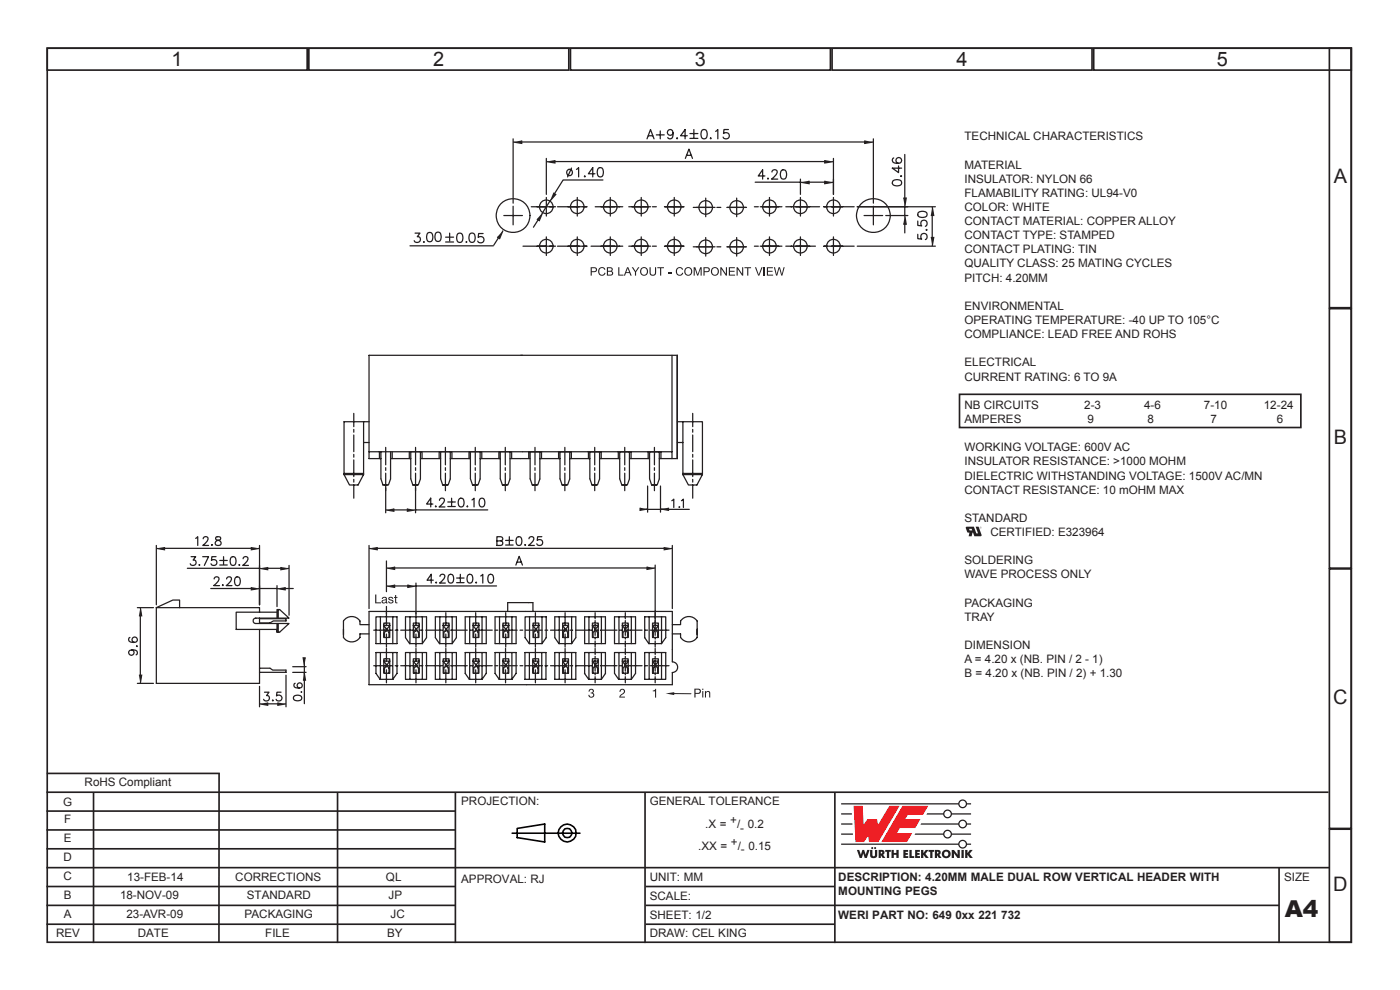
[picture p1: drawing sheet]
<svg xmlns="http://www.w3.org/2000/svg" width="297mm" height="210mm" viewBox="0 0 297 210" stroke-linecap="round" stroke-linejoin="round" font-family="sans-serif">
<!-- layer: Calque 1 -->
<g fill="none" stroke="#231f20" stroke-width=".35">
<path d="M10 10.2h276.7v189.7h-276.7zM10 10.2h55.2v4.7h-55.2zM65.5 10.2h55.2v4.7h-55.2zM121 10.2h55.2v4.7h-55.2zM176.5 10.2h55.2v4.7h-55.2zM232 10.2h54.7v4.7h-54.7zM282 10.2h4.7v55.1h-4.7zM282 65.5h4.7v55h-4.7zM282 120.7h4.7v55h-4.7zM9.8 168h272M9.8 176h86.7M9.8 172h86.7"/>
<path d="M9.9 164.1h36.7M19.8 168v32M46.5 164l-.1 36M71.6 168v32M96.6 168v32M136.8 168v32M177.1 168v32M282 175.9h4.7v24h-4.7zM9.8 192h86.7M9.8 188h86.7M9.8 196h86.7M9.8 184h272.2"/>
<path d="M9.8 180h86.7M137 192h134.3M137 188h40.1M137 196h40.1M271.3 184v16"/>
</g>
<g fill="none" stroke="#000" stroke-width=".34">
<path d="M108.6 176.7h14.4M109.7 175.7l5.9-.9v3.8l-5.9-.9z"/>
<circle cx="120.3" cy="176.7" r="1.88"/>
<circle cx="120.3" cy="176.7" r="1.02"/>
</g>
<g fill="#ee1d23">
<path d="M181.1 170.9h1.9l.2 4 .9-1.2h2l.2 1.3 2.4-4.1h2.1l-4.5 7.7h-1.9l-.2-1.3-.9 1.3h-1.8z"/>
<path d="M191.4 170.9h5.5l-1.1 1.9h-3.2l-.6 .9h3.3l-1.1 1.9h-3.3l-.6 1.1h3.2l-1.1 1.9h-5.4z"/>
</g>
<g fill="#231f20">
<path d="M181.8 180.3h.5l.3 1 .3-1h.4l.3 1 .4-1h.5l-.6 1.7h-.5l-.3-1-.3 1h-.4z"/>
<path d="M184.6 180.3h.5v1.2l.2 .1 .3-.1v-1.2h.5v1.1a.76 .76 0 0 1-.8 .6 .76 .76 0 0 1-.7-.6z"/>
<path d="M187.8 180.3h1.2v.4h-.4v1.3h-.5l.1-1.3h-.4z"/>
<path d="M189.1 180.3h.5v.6h.6v-.6h.5l-.1 1.7h-.4v-.7h-.6v.7h-.5z"/>
<path d="M191.6 180.3h1.1v.4h-.6v.2h.5v.4h-.5v.3h.6v.4h-1.1z"/>
<path d="M192.9 180.3h.5v1.3h.5v.4h-1z"/>
<path d="M194.1 180.3h1v.4h-.5v.2h.5v.4h-.5v.3h.6v.4h-1.1z"/>
<path d="M195.4 180.3h.5v.7l.5-.7h.6l-.7 .8 .7 .9h-.6l-.5-.7v.7h-.5z"/>
<path d="M197 180.3h1.2v.4h-.4v1.3h-.5v-1.3h-.3z"/>
<path d="M201.9 180.3h.5l.8 1-.1-1h.5v1.7h-.5l-.7-1.1v1.1h-.5z"/>
<path d="M204 180.3h.5v1.7h-.5z"/>
<path d="M204.7 180.3h.5v.7l.5-.7h.6l-.6 .8 .7 .9h-.6l-.6-.7v.7h-.5z"/>
<circle cx="185" cy="179.9" r=".22"/>
<circle cx="185.7" cy="179.9" r=".22"/>
</g>
<g fill="#231f20">
<path d="M186.4 180.3h.5a.55 .55 0 0 1 .7 .3 .55 .55 0 0 1-.3 .7l.5 .7h-.5l-.4-.6v.6h-.5zM186.9 180.7v.3h.2v-.2z" fill-rule="evenodd"/>
<path d="M198.3 180.3h.6a.55 .55 0 0 1 .6 .3 .55 .55 0 0 1-.2 .7l.4 .7h-.5l-.4-.6v.6h-.5zM198.8 180.7v.3h.2l.1-.2z" fill-rule="evenodd"/>
<path d="M199.8 181.1a.95 .95 0 0 1 1.9 0 .95 .95 0 0 1-1.9 0zM200.3 181.2a.5 .5 0 0 0 1 0 .5 .5 0 0 0-1 0z" fill-rule="evenodd"/>
</g>
<path d="M178.4 176.9h2.6M178.4 174.8h2.4M178.4 172.6h2.3" fill="none" stroke="#231f20" stroke-width=".27"/>
<g fill="#231f20">
<path d="M203.5 170.5a.7 .7 0 0 1 1.4 0 .7 .7 0 0 1-1.4 0zM178.4 170.4h24.9a.94 .94 0 0 1 .9-.8 .94 .94 0 0 1 1 .8h.8v.2h-.8a.94 .94 0 0 1-1 .9 .94 .94 0 0 1-.9-.9h-24.9z" fill-rule="evenodd"/>
<path d="M200.3 172.6a.7 .7 0 0 1 1.4 0 .7 .7 0 0 1-1.4 0zM196.7 172.5h3.4a.94 .94 0 0 1 .9-.8 .94 .94 0 0 1 1 .8h4v.3h-4a.94 .94 0 0 1-1 .8 .94 .94 0 0 1-.9-.8h-3.6z" fill-rule="evenodd"/>
<path d="M203.5 174.8a.7 .7 0 0 1 1.4 0 .7 .7 0 0 1-1.4 0zM195.4 174.7h7.9a.94 .94 0 0 1 .9-.9 .94 .94 0 0 1 1 .9h.8v.2h-.8a.94 .94 0 0 1-1 .8 .94 .94 0 0 1-.9-.8h-8z" fill-rule="evenodd"/>
<path d="M200.3 176.9a.7 .7 0 0 1 1.4 0 .7 .7 0 0 1-1.4 0zM194.2 176.8h5.9a.94 .94 0 0 1 .9-.8 .94 .94 0 0 1 1 .8h4v.3h-4a.94 .94 0 0 1-1 .8 .94 .94 0 0 1-.9-.8h-6.1z" fill-rule="evenodd"/>
<path d="M203.5 179.1a.7 .7 0 0 1 1.4 0 .7 .7 0 0 1-1.4 0zM178.4 178.9h24.9a.94 .94 0 0 1 .9-.8 .94 .94 0 0 1 1 .8h.8v.3h-.8a.94 .94 0 0 1-1 .8 .94 .94 0 0 1-.9-.8h-24.9z" fill-rule="evenodd"/>
</g>
<path d="M203.6 83.6h72.4v7.1h-72.4z" fill="none" stroke="#231f20" stroke-width=".35"/>
<g fill="none" stroke="#231f20" stroke-width=".26">
<path d="M108.9 29.4v13.7M110.7 30.1h72.7M115.9 33.6v7.6M117.7 34.3h57.3M121.2 35.6l-.8 1.9M122.3 35.9l.5-.3v1.9M124 37.4h.1zM126.2 36.9h-1.4l.9-1.3v1.9M127 35.6a.64 .64 0 0 1 .9 .3 1.29 1.29 0 0 1-.5 1.6h-.1a1.27 1.27 0 0 1-.3-1.9zM127.9 38.2h-8.4l-1.9 2.9M137.3 29.4l.7-1.9 .7 1.9M137.5 28.8h1"/>
<path d="M139.2 28.6h1.7M140.1 27.8v1.6M142.8 28.1a.61 .61 0 0 1-.9 .6 .61 .61 0 0 1-.1-1 .61 .61 0 0 1 1 .3v.3a.86 .86 0 0 1-.8 1.1l-.3-.2M143.6 29.3v.1zM145.4 33.6l.8-2 .7 2M145.7 32.9h.9M145.8 28.8h-1.4l.9-1.3v1.9M146.4 28.3h1.7M146.4 29.4h1.7M147.2 27.5v1.7M149 27.6a.65 .65 0 0 1 .9 .3 .98 .98 0 0 1-.6 1.5 1.27 1.27 0 0 1-.3-1.8zM150.8 29.3v.1z"/>
<path d="M151.8 27.9l.5-.4v1.9M154.5 27.5h-.9l-.1 .8a.7 .7 0 0 1 1 0 .7 .7 0 0 1-.1 1.1 .7 .7 0 0 1-1-.3M160.2 38.6h9.6M162.3 37.3h-1.4l.9-1.3v2M162.9 37.8v.2zM163.8 36.5a.58 .58 0 0 1 .5-.5 .58 .58 0 0 1 .6 .4l-.1 .4-.4 .5-.7 .7h1.3M165.8 36.1a.65 .65 0 0 1 1 .3 1.29 1.29 0 0 1-.5 1.6h-.2a1.27 1.27 0 0 1-.3-1.9zM169.8 38v3.2M171.6 38.6h3.4M176.8 33.6v7.6M185.3 29.4v13.7M189.4 38.4a1.51 1.51 0 0 1 1.8 0 .65 .65 0 0 1-.3 .9 1.01 1.01 0 0 1-1.6-.6z"/>
<path d="M189.6 33.5a.56 .56 0 0 0-.2 .9 1.16 1.16 0 0 0 1.9-.3 .61 .61 0 0 0-.6-.7 .61 .61 0 0 0-.7 .6 .61 .61 0 0 0 .6 .6M190.6 35.2v1.4l-1.3-.9h2M191.2 37.3v.2zM191.9 32.8v9.2M106.9 45.7h3.9M108.9 43.7v4M110.9 52.2h7M112.7 43.9h5.2M114.2 46.7l-1 1.5M115.9 41.9v3.9M115.9 50.2v4M116.7 42.6l-1.6 2.5"/>
<path d="M118.3 52.2h6.3M118.3 43.9h6.3M122.5 41.9v3.9M122.5 50.2v4M125.4 52.2h6.7M126.3 43.9h5.8M129.5 41.9v3.9M129.5 50.2v4M133.4 52.2h4.6M133.4 43.9h4.6M136 41.9v3.9M136 50.2v4"/>
<path d="M138.4 52.2h.8M138.4 43.9h.8M141 52.2h4.1M141 43.9h4.1M143 41.9v3.9M143 50.2v4M147.1 52.4h4.6M147.1 44h4.6M149.7 42v4M149.7 50.4v3.9M152.1 52.4h.8M152.1 44h.8"/>
<path d="M154.2 52.4h4.2M154.2 44h4.2M156.3 42v4M156.3 50.4v3.9M160 52.2h.9M160 43.9h.9M161.3 52.2h4.6M161.3 43.9h4.6M163.2 41.9v3.9M163.2 50.2v4M166.7 52.2h6.3M166.7 43.9h7.2"/>
<path d="M169.8 41.9v3.9M169.8 50.2v4M174.7 52.2h6.5M174.7 43.9h6.5M176.8 41.9v3.9M176.8 50.2v4M181.9 52.2h16.5M181.9 43.9h16.5M183.3 45.7h4M185.3 43.7v4M187.9 45.7h4.7M191.9 43.9v1.8"/>
<path d="M191.9 47.6v1.8M194.7 49.7v.9l.8 .1a.69 .69 0 0 1 0-1 .69 .69 0 0 1 1.1 .1 .69 .69 0 0 1-.3 1M194.7 46.9v.9l.8 .1a.69 .69 0 0 1 0-1 .69 .69 0 0 1 1.1 .1 .69 .69 0 0 1-.3 1M194.8 45.1a1.26 1.26 0 0 1 1.9 .3v.2a1.14 1.14 0 0 1-2 0zM196.6 48.7v.2zM197.8 45.7v4.7M142.6 75.4v21.9M75.1 87.7v2.8M75.1 91.1v.6M75.1 92.3v3.5M75.1 96.4v.6M75.1 97.6v3.5"/>
<path d="M77.1 93.9h1.2M77.1 89.5v11.2M78.3 95.8h64.3M78.3 89.5h-5.3v11.2M80.5 95.8v1.5M80.8 95.8v5.8l.4 1.3h1.2l.5-1.3v-5.8M80.8 97.3h-2.5v-21.9h65.4v21.9h-3.8M81.8 94.9v3.7M81.8 99.2v.6M82.9 97.3h4.2M83.2 95.8v1.5M86.8 97.3v-1.5h2.7v1.5"/>
<path d="M87.1 95.8v5.8l.5 1.3h1.1l.5-1.3v-5.8M88.2 94.9v3.7M88.2 99.2v.6M89.2 97.3h4.3M93.2 97.3v-1.5h2.7v1.5M93.5 95.8v5.8l.4 1.3h1.2l.4-1.3v-5.8M94.5 94.9v3.7M94.5 99.2v.6M95.5 97.3h4.3M99.5 97.3v-1.5h2.7v1.5M99.8 95.8v5.8l.4 1.3h1.2l.5-1.3v-5.8M100.8 94.9v3.7"/>
<path d="M100.8 99.2v.6M101.9 97.3h4.2M105.8 97.3v-1.5h2.7v1.5M106.1 95.8v5.8l.5 1.3h1.1l.5-1.3v-5.8M107.2 94.9v3.7M107.2 99.2v.6M112.2 97.3v-1.5h2.7v1.5M112.5 97.3h-4.3M112.5 95.8v5.8l.4 1.3h1.2l.4-1.3v-5.8M113.5 94.9v3.7M113.5 99.2v.6M114.5 97.3h4.3"/>
<path d="M118.5 97.3v-1.5h2.7v1.5M118.8 95.8v5.8l.5 1.3h1.1l.5-1.3v-5.8M119.8 94.9v3.7M119.8 99.2v.6M120.9 97.3h4.2M124.8 97.3v-1.5h2.7v1.5M125.1 95.8v5.8l.5 1.3h1.1l.5-1.3v-5.8M126.2 94.9v3.7M126.2 99.2v.6M127.2 97.3h4.3M131.2 97.3v-1.5h2.7v1.5M131.5 95.8v5.8l.4 1.3h1.2l.4-1.3v-5.8"/>
<path d="M132.5 94.9v3.7M132.5 99.2v.6M133.5 97.3h4.3M137.5 97.3v-1.5h2.7v1.5M137.8 95.8v5.8l.4 1.3h1.2l.5-1.3v-5.8M138.8 94.9v3.7M138.8 99.2v.6M143.7 89.5h5.3v11.2l-1.2 2.2h-1.8l-1.1-2.2M143.7 93.9h1.2M144.9 89.5v11.2M147 87.7v2.8M147 91.1v.6"/>
<path d="M147 92.3v3.5M147 96.4v.6M147 97.6v3.5M33.2 115.7v12.6M34.9 116.3h18.4M40.5 118.1h1l-.5 .7a.62 .62 0 0 1 .6 .9 .62 .62 0 0 1-1.1 .1l-.1-.2M41.5 114.2l.4-.4v1.9M42.3 119.8v.1zM43 118.1h1.2l-.9 1.8M43.1 114.3a.53 .53 0 0 1 .5-.5 .53 .53 0 0 1 .5 .4l-.4 .9-.7 .6h1.2M45 115.5v.2zM45.8 118.1h-.9v.8a.66 .66 0 0 1 .9 0 .66 .66 0 0 1-.1 1 .66 .66 0 0 1-.9-.3"/>
<path d="M45.8 113.9a.37 .37 0 0 0 .2 .6 .67 .67 0 0 1 .8 .3 .67 .67 0 0 1-.1 .8l-.6 .1a.54 .54 0 0 1-.5-.6 .54 .54 0 0 1 .6-.5l.4-.1a.37 .37 0 0 0 .1-.6zM46.6 118.9h1.6M46.6 119.8h1.6M47.4 118.1v1.6M49.1 118.2a.61 .61 0 0 1 .9 .2 .93 .93 0 0 1-.6 1.5 1.19 1.19 0 0 1-.3-1.7zM50.8 119.8v.1zM51.6 118.5a.53 .53 0 0 1 .5-.4 .53 .53 0 0 1 .5 .3l-.4 .9-.7 .6h1.2M55.1 115.7v12.6M61.3 119.9v10.6M73 100.7h4.1M73 100.4h4.1M75.1 101.7v.6"/>
<path d="M75.1 102.9v2.8M77.1 100.7l-1.1 2.2h-1.9l-1.1-2.2M78.3 115.7v13.4M80 116.3h60.9M81.5 102.9h.7M81.8 100.4v8.4M82 119v6.5M83.6 108.2h2.8M87.8 102.9h.7M88.2 108.2h15.3M88.2 100.4v8.4M91.8 106.9h-1.3l.9-1.2v1.8"/>
<path d="M92.4 107.4h.1zM93.2 106.1a.54 .54 0 0 1 .5-.4 .54 .54 0 0 1 .6 .3l-.4 .9-.8 .6h1.3M94.2 102.9h.7M94.5 100.4v3.7M95 106.5h1.6M95 107.4h1.6M95.8 105.7v1.6M97.5 105.8a.59 .59 0 0 1 .9 .2 .93 .93 0 0 1-.7 1.5 1.16 1.16 0 0 1-.2-1.7zM99.1 107.4h.1zM100.1 106l.5-.3v1.8M100.5 102.9h.7M100.8 100.4v3.7"/>
<path d="M101.9 105.8a.59 .59 0 0 1 .9 .2 .93 .93 0 0 1-.6 1.5 1.19 1.19 0 0 1-.3-1.7zM105.4 114.7h.3a.61 .61 0 0 0 .7 0 .61 .61 0 0 0 .2-.7l-.4-.2h-.8v1.9h.8a.49 .49 0 0 0 .5-.5 .49 .49 0 0 0-.5-.5M106.8 102.9h.7M107.2 100.4v3.7M107.3 114.6h1.6M107.3 115.6h1.6M108.1 113.8v1.6M109.4 119.9l.7-1.9 .7 1.9M109.7 119.2h.9M109.7 113.9a.61 .61 0 0 1 .9 .3 .93 .93 0 0 1-.6 1.5 1.2 1.2 0 0 1-.3-1.8zM111.3 115.6h.2zM112.2 114.3a.53 .53 0 0 1 .5-.5 .53 .53 0 0 1 .6 .4l-.5 .9-.7 .6h1.3"/>
<path d="M113.2 102.9h.7M113.5 100.4v3.7M114.9 113.8h-.8l-.1 .8a.66 .66 0 0 1 1 0 .66 .66 0 0 1-.2 1 .66 .66 0 0 1-.9-.2M119.5 102.9h.7M119.8 100.4v3.7M125.8 102.9h.7M126.2 100.4v3.7M132.2 102.9h.7M132.5 100.4v3.7M137.1 108.1h9.1M137.4 103.1v5.5M138.5 102.9h.7"/>
<path d="M138.8 100.4v3.7M139 119.9v14.9M140.1 103.1v5.5M142.5 106.2l.4-.3v1.7M142.6 115.7v13.4M144 107.6h.2zM144.6 106.2l.4-.3v1.7M144.9 100.7h4.1M144.9 100.4h4.1M147 101.7v.6M147 102.9v2.8M27.6 135.2a.51 .51 0 0 0-.2 .8l.3 .2a1.43 1.43 0 0 0 1.3-.2l.1-.3a.57 .57 0 0 0-.5-.6 .57 .57 0 0 0-.6 .6 .57 .57 0 0 0 .5 .6"/>
<path d="M27.9 137.9a.58 .58 0 0 1 .5 .6 .58 .58 0 0 1-.5 .5 .58 .58 0 0 1-.6-.5 1.01 1.01 0 0 1 .9-.7 1.01 1.01 0 0 1 .9 .6v.4l-.2 .1M29.1 137v.2zM29.1 128.9h3.5M29.8 130.6v12.6M33.2 128.9l3.5-1.6h1.4v1.6M33.2 128.9h21.9v1M33.2 128.9v16.1h21.9v-11.5M39.7 120.5h15.4M44.7 124.8h8.6M45.4 122.8a.53 .53 0 0 1 .5-.5 .53 .53 0 0 1 .6 .4l-.4 .9-.8 .6h1.3M47.3 124v.2zM48.1 122.8a.53 .53 0 0 1 .4-.5 .53 .53 0 0 1 .6 .4l-.4 .9-.7 .6h1.2"/>
<path d="M50 122.5a.6 .6 0 0 1 .9 .2 .95 .95 0 0 1-.6 1.5 1.19 1.19 0 0 1-.3-1.7zM55.1 124.8h3.7M55.1 131.1v1.2M55.1 131.2h5.6v.5h-2.7l-.7 .4h-2.2M56.8 120.5h2.8M58.8 132.3v1.8M58.8 124.2v4.5M58.8 129.9h-8.7v3.6h8.7v.6h.5l2-1.8h-7l-.4-.1-.2-.3 .2-.7 .4-.1h7l-2-1.8h-.5v1.8M59 129.3v1.8M59 132.3v1.8M60.5 124.8h1.7M78.3 129.7h64.3v10.7a1.13 1.13 0 0 1 1.2 1.1 1.13 1.13 0 0 1-1.2 1.1v2.6h-64.3z"/>
<path d="M78.3 132.5h-1.9a1.52 1.52 0 0 0-1.5-1.7 2.08 2.08 0 0 0-2 .9v3.5a2.09 2.09 0 0 0 3.5 0v-.7h1.9M79.3 133.7h3.9M79.8 130.8h4.4v5.7h-4.4zM79.8 138.4h4.4v4.4l-.9 1.3h-2.7l-.8-1.3zM80.7 130.8v5.7M80.7 138.4v5.7M81.4 132.2h1.3v3h-1.3zM81.4 139.7h1.3v3.1h-1.3zM81.6 135.2v-1l1.1-1.5h-1.3l1.1 1.5v1M82 128.6v4.1M82 133.3v.6M82 134.5v2.8"/>
<path d="M82 137.5v2.8M83.3 130.8v5.7M83.3 138.4v5.7M83.7 124.3h2.8M83.7 120.5h53.6M83.8 133.7h.6M85 133.7h3.5M86 138.4h4.5v5.7h-4.5zM86 130.8h4.5v4.5l-.9 1.2h-2.7l-.9-1.2zM87 130.8v5.7M87 138.4v5.7M87.7 132.2h1.2v3h-1.2z"/>
<path d="M87.7 139.7h1.2v3.1h-1.2zM87.8 135.2v-1l1.1-1.5h-1.2l1.1 1.5v1M88.2 123.7v9M88.2 124.3h17.1M88.2 133.3v.6M88.2 134.5v2.8M88.2 137.5v2.8M89.1 133.7h.6M89.6 130.8v5.7M89.6 138.4v5.7M90.3 133.7h3.5M91.9 123.1h-1.3l.9-1.3v1.9"/>
<path d="M92.4 138.4h4.4v5.7h-4.4zM92.4 130.8h4.4v4.5l-.9 1.2h-2.7l-.8-1.2zM92.4 123.6h.2zM93.3 130.8v5.7M93.3 138.4v5.7M93.3 122.3a.53 .53 0 0 1 .5-.5 .53 .53 0 0 1 .6 .4l-.4 .8-.8 .7h1.3M94 132.2h1.3v3h-1.3zM94 139.7h1.3v3.1h-1.3zM94.2 135.2v-1l1.1-1.5h-1.3l1.1 1.5v1M94.4 133.7h.6M94.6 130v2.7M94.6 133.3v.6"/>
<path d="M94.6 134.5v2.8M94.6 137.5v2.8M95.3 121.9a.6 .6 0 0 1 .9 .3 .94 .94 0 0 1-.7 1.5 1.19 1.19 0 0 1-.2-1.8zM95.6 133.7h3.5M95.9 130.8v5.7M95.9 138.4v5.7M96.9 122.6h1.5M96.9 123.6h1.5M97.7 121.8v1.6M98.7 138.4h4.5v4.4l-.9 1.3h-2.7l-.9-1.3zM98.7 130.8h4.5v5.7h-4.5zM99.3 121.9a.6 .6 0 0 1 .9 .3 .94 .94 0 0 1-.6 1.5 1.19 1.19 0 0 1-.3-1.8z"/>
<path d="M99.6 130.8v5.7M99.6 138.4v5.7M99.7 133.7h.6M100.4 132.2h1.2v3h-1.2zM100.4 139.7h1.2v3.1h-1.2zM100.5 135.2v-1l1.1-1.5h-1.2l1.1 1.5v1M100.9 133.7h3.5M100.9 130v2.7M100.9 133.3v.6M100.9 134.5v2.8M100.9 137.5v2.8M100.9 123.6h.2z"/>
<path d="M102 122.2l.4-.4v1.9M102.3 130.8v5.7M102.3 138.4v5.7M103.7 121.9a.6 .6 0 0 1 .9 .3 .94 .94 0 0 1-.6 1.5 1.19 1.19 0 0 1-.3-1.8zM105 133.7h.6M105 138.4h4.5v4.4l-.9 1.3h-2.7l-.9-1.3zM105 130.8h4.5v5.7h-4.5zM106 138.4v5.7M106 130.8v5.7M106.2 133.7h3.5M106.7 139.7h1.2v3.1h-1.2zM106.7 132.2h1.2v3h-1.2z"/>
<path d="M106.8 135.2v-1l1.1-1.5h-1.2l1.1 1.5v1M107.2 137.5v2.8M107.3 130v2.7M107.3 133.3v.6M107.3 134.5v2.8M107.7 129.7v-1.9h5.4v1.9M108.6 138.4v5.7M108.6 130.8v5.7M110.3 133.7h.6M111.4 138.4h4.4v5.7h-4.4zM111.4 130.8h4.5v4.5l-.9 1.2h-2.7l-.9-1.2zM111.5 133.7h3.5"/>
<path d="M112.3 138.4v5.7M112.3 130.8v5.7M113 139.7h1.3v3.1h-1.3zM113.1 132.2h1.2v3h-1.2zM113.2 135.2v-1l1.1-1.5h-1.2l1.1 1.5v1M113.6 130v2.7M113.6 133.3v.6M113.6 134.5v2.8M113.6 137.5v2.8M114.9 138.4v5.7M115 130.8v5.7M115.6 133.7h.6"/>
<path d="M116.8 133.7h3.5M117.7 138.4h4.5v5.7h-4.5zM117.7 130.8h4.5v4.5l-.9 1.2h-2.7l-.9-1.2zM118.6 130.8v5.7M118.6 138.4v5.7M119.4 132.2h1.2v3h-1.2zM119.4 139.7h1.2v3.1h-1.2zM119.5 135.2v-1l1.1-1.5h-1.2l1.1 1.5v1M119.9 130v2.7M119.9 133.3v.6M119.9 134.5v2.8M119.9 137.5v2.8"/>
<path d="M120.9 133.7h.6M121.3 130.8v5.7M121.3 138.4v5.7M122.1 133.7h3.5M124 130.8h4.4v5.7h-4.4zM124.9 130.8v5.7M124.9 138.4v5.7M125.7 132.2h1.2v3h-1.2zM125.7 139.7h1.2v3.1h-1.2zM125.8 135.2v-1l1.1-1.5h-1.2l1.1 1.5v1M126.2 133.7h.6M126.3 130v1.3"/>
<path d="M126.3 131.6v.4M126.3 132.4v2.4M126.3 135.2v.4M126.3 136v1.3M126.3 137.5v1.3M126.3 139.2v.4M127.4 133.7h3.5M127.6 130.8v5.7M127.6 138.4v5.7M130.4 138.4h4.4v4.4l-.9 1.3h-2.7l-.8-1.3zM130.4 130.8h4.4v5.7h-4.4zM131.3 130.8v5.7"/>
<path d="M131.3 138.4v5.7M131.5 133.7h.6M132 132.2h1.3v3h-1.3zM132 139.7h1.3v3.1h-1.3zM132.2 135.2v-1l1.1-1.5h-1.3l1.1 1.5v1M132.7 130v1.3M132.7 131.6v.4M132.7 132.4v2.4M132.7 135.2v.4M132.7 136v1.3M132.7 137.5v1.3M132.7 139.2v.4"/>
<path d="M132.7 133.7h3.5M133.9 130.8v5.7M133.9 138.4v5.7M136.8 130.8h4.4v4.5l-.9 1.2h-2.7l-.8-1.2zM136.8 138.4h4.4v5.7h-4.4zM136.8 133.7h.6M137.7 130.8v5.7M137.7 138.4v5.7M138 133.7h3.9M138.4 132.2h1.3v3h-1.3zM138.4 139.7h1.3v3.1h-1.3zM138.6 135.2v-1l1.1-1.5h-1.3l1.1 1.5v1"/>
<path d="M139 135.2v.4M139 136v1.3M139 137.5v1.3M139 139.2v.4M140.3 130.8v5.7M140.3 138.4v5.7M142.6 132.5h1.8v-.8a2.1 2.1 0 0 1 3.5 0v3.5a2.1 2.1 0 0 1-3.5 0v-.7h-1.8M29.1 145h3.5M55.1 141.7h2.2l.6 .4h2.8v.5h-5.6M55.1 145.6v4.3M56.1 146.8h1l-.6 .7a.61 .61 0 0 1 .5 1 .61 .61 0 0 1-1.1-.2M56.8 149.3h2.1"/>
<path d="M57.9 148.5v.2zM59.6 146.8h-.9v.8a.66 .66 0 0 1 1 0 .66 .66 0 0 1-.2 1 .66 .66 0 0 1-.9-.3M60.7 143.2v6.7M62.1 142.6h2.8M62.1 141.4h2.8M62.3 147.7a1.11 1.11 0 0 1 1.7 .3v.1a1.01 1.01 0 0 1-1.8 0zM62.6 144.9a.5 .5 0 0 0-.3 .5 .5 .5 0 0 0 .4 .5 1.02 1.02 0 0 0 1.4-.5 .55 .55 0 0 0-.5-.5 .55 .55 0 0 0-.6 .5 .55 .55 0 0 0 .5 .5M63.9 146.7v.2zM64.6 140.2v9.1M79.3 141.2h3.9M81.6 142.8v-1l1.1-1.6h-1.3l1.1 1.6v1M82 140.9v.6"/>
<path d="M82 142.1v2.7M83.8 141.2h.6M85 141.2h3.5M87.8 142.8v-1l1.1-1.6h-1.2l1.1 1.6v1M88.2 140.9v.6M88.2 142.1v2.7M89.1 141.2h.6M90.3 141.2h3.5M94.2 142.8v-1l1.1-1.6h-1.3l1.1 1.6v1M94.4 141.2h.6M94.6 140.9v.6M94.6 142.1v2.7"/>
<path d="M95.6 141.2h3.5M99.7 141.2h.6M100.5 142.8v-1l1.1-1.6h-1.2l1.1 1.6v1M100.9 141.2h3.5M100.9 140.9v.6M100.9 142.1v2.7M105 141.2h.6M106.2 141.2h3.5M106.8 142.8v-1l1.1-1.6h-1.2l1.1 1.6v1M107.2 140.9v.6M107.2 142.1v2.7M110.3 141.2h.6"/>
<path d="M111.5 141.2h3.5M113.2 142.8v-1l1.1-1.6h-1.3l1.1 1.6v1M113.6 140.9v.6M113.6 142.1v2.7M115.6 141.2h.6M116.8 141.2h3.5M119.5 142.8v-1l1.1-1.6h-1.2l1.1 1.6v1M119.9 140.9v.6M119.9 142.1v2.7M120.9 141.2h.6M122.1 141.2h3.5M124 142.8l.9 1.3h2.7"/>
<path d="M124 142.9v-4.5h4.4v4.5M125.8 142.8v-1l1.1-1.6h-1.2l1.1 1.6v1M126.2 141.2h.6M126.3 140v2.4M126.3 142.8v.4M126.3 143.5v1.3M127.4 141.2h3.5M128.5 142.8l-.9 1.3M131.5 141.2h.6M132.2 142.8v-1l1.1-1.6h-1.3l1.1 1.6v1M132.7 140v2.4M132.7 142.8v.4"/>
<path d="M132.7 143.5v1.3M132.7 141.2h3.5M136.8 141.2h.6M138 141.2h3.9M138.6 142.8v-1l1.1-1.6h-1.3l1.1 1.6v1M139 140v2.4M139 142.8v.4M139 143.5v1.3"/>
<circle cx="120.9" cy="36.6" r=".65"/>
<circle cx="108.8" cy="45.7" r="3.6"/>
<circle cx="115.9" cy="52.2" r="1.45"/>
<circle cx="115.9" cy="43.9" r="1.44"/>
<circle cx="122.5" cy="52.2" r="1.45"/>
<circle cx="122.5" cy="43.9" r="1.44"/>
<circle cx="129.5" cy="52.2" r="1.45"/>
<circle cx="129.5" cy="43.9" r="1.44"/>
<circle cx="136" cy="52.2" r="1.45"/>
<circle cx="136" cy="43.9" r="1.44"/>
<circle cx="143" cy="52.2" r="1.45"/>
<circle cx="143" cy="43.9" r="1.44"/>
<circle cx="149.7" cy="52.4" r="1.45"/>
<circle cx="149.7" cy="44" r="1.44"/>
<circle cx="156.3" cy="52.4" r="1.45"/>
<circle cx="156.3" cy="44" r="1.44"/>
<circle cx="163.2" cy="52.2" r="1.44"/>
<circle cx="163.2" cy="43.9" r="1.44"/>
<circle cx="169.8" cy="52.2" r="1.44"/>
<circle cx="169.8" cy="43.9" r="1.44"/>
<circle cx="176.8" cy="52.2" r="1.45"/>
<circle cx="176.8" cy="43.9" r="1.45"/>
<circle cx="185.3" cy="45.7" r="3.6"/>
</g>
<g fill="#231f20" stroke="#231f20" stroke-width=".26">
<path d="M115.1 45.1l-.7 1.7-.5-.3z"/>
<path d="M117.4 40.9l.5 .4-1.2 1.3z"/>
<path d="M108.9 30.1l1.8-.3v.6z"/>
<path d="M183.4 29.8l1.9 .3-1.9 .3z"/>
<path d="M115.9 34.3l1.8-.3v.6z"/>
<path d="M175 34l1.8 .3-1.8 .3z"/>
<path d="M78.3 116.3l1.7-.3v.6z"/>
<path d="M140.9 116l1.7 .3-1.7 .3z"/>
<path d="M191.9 45.7l.3 1.9h-.6z"/>
<path d="M191.6 42h.6l-.3 1.9z"/>
<path d="M175 38.3l1.8 .3-1.8 .4z"/>
<path d="M169.8 38.6l1.8-.3v.7z"/>
<path d="M197.8 43.9l.3 1.8h-.6z"/>
<path d="M197.5 50.4h.6l-.3 1.8z"/>
<path d="M59.6 120.3l1.7 .2-1.7 .3z"/>
<path d="M55.1 120.5l1.7-.2v.5z"/>
<path d="M58.8 124.8l1.7-.3v.6z"/>
<path d="M53.3 124.5l1.8 .3-1.8 .3z"/>
<path d="M81.8 108.2l1.8-.3v.5z"/>
<path d="M86.4 107.9l1.8 .3-1.8 .2z"/>
<path d="M82 124.3l1.7-.3v.6z"/>
<path d="M86.5 124l1.7 .3-1.7 .3z"/>
<path d="M55.1 149.3l1.7-.3v.6z"/>
<path d="M58.9 149l1.8 .3-1.8 .3z"/>
<path d="M33.2 116.3l1.7-.3v.6z"/>
<path d="M53.3 116l1.8 .3-1.8 .3z"/>
<path d="M29.8 128.9l.3 1.7h-.6z"/>
<path d="M29.5 143.2h.6l-.3 1.8z"/>
<path d="M82 120.5l1.7-.3v.6z"/>
<path d="M137.3 120.2l1.7 .3-1.7 .3z"/>
<path d="M140.2 108l1.6-.3v.5z"/>
<path d="M135.8 107.7l1.6 .3-1.6 .2z"/>
<path d="M64.5 142.7l.3 1.6h-.5z"/>
<path d="M64.3 139.5h.6l-.3 1.7z"/>
</g>
<g fill="#231f20">
<path d="M127.2 56.8a.77 .77 0 0 1 1.2 .4h-.2a.59 .59 0 0 0-.8-.3 .59 .59 0 0 0-.2 .9 .54 .54 0 0 0 .5 .5 .54 .54 0 0 0 .5-.5l.3 .1a.85 .85 0 0 1-1.3 .5 .85 .85 0 0 1-.2-1.3z"/>
<path d="M131.2 56.7h.2v1.6h.9v.2h-1.1z"/>
<path d="M134 56.7h.3l.5 .8 .6-.8h.2l-.7 1v.8h-.2v-.8z"/>
<path d="M137.8 56.7h.2v1a.47 .47 0 0 0 .5 .6 .47 .47 0 0 0 .5-.6v-1h.2v1a.7 .7 0 0 1-.7 .8 .7 .7 0 0 1-.7-.8z"/>
<path d="M139.4 56.7h1.5v.2h-.6v1.6h-.3v-1.6h-.6z"/>
<path d="M141.7 57.7h.7v.2h-.7z"/>
<path d="M143.7 56.8a.77 .77 0 0 1 1.2 .4h-.2a.59 .59 0 0 0-.8-.3 .59 .59 0 0 0-.3 .9 .54 .54 0 0 0 .5 .5 .54 .54 0 0 0 .6-.5l.2 .1a.85 .85 0 0 1-1.2 .5 .85 .85 0 0 1-.2-1.3z"/>
<path d="M147.2 56.7h.3l.5 1.5 .5-1.5h.4v1.8h-.3v-1.5l-.5 1.5h-.2l-.5-1.5v1.5h-.2z"/>
<path d="M152.8 56.7h.3l.9 1.4v-1.4h.2v1.8h-.2l-1-1.4v1.4h-.2z"/>
<path d="M154.6 56.7h1.3v.2h-1v.5h.9v.3h-.9v.6h1v.2h-1.3z"/>
<path d="M156.3 56.7h.2l.9 1.4v-1.4h.3v1.8h-.3l-.9-1.4v1.4h-.2z"/>
<path d="M157.9 56.7h1.4v.2h-.6v1.6h-.2v-1.6h-.6z"/>
<path d="M160.2 56.7h.2l.6 1.6 .5-1.6h.3l-.7 1.8h-.3z"/>
<path d="M162 56.7h.3v1.8h-.3z"/>
<path d="M162.7 56.7h1.3v.2h-1.1v.5h1v.3h-1v.6h1.1v.2h-1.3z"/>
<path d="M164.2 56.7h.2l.4 1.5 .4-1.5h.3l.4 1.5 .3-1.5h.3l-.5 1.8h-.3l-.4-1.6-.4 1.6h-.3z"/>
<path d="M125.3 56.7h.7a.54 .54 0 0 1 .7 .5 .54 .54 0 0 1-.7 .5h-.5v.8h-.2zM125.5 56.9v.6h.7a.32 .32 0 0 0 .2-.4 .32 .32 0 0 0-.4-.2z"/>
<path d="M128.7 56.7h.7a.45 .45 0 0 1 .6 .2 .45 .45 0 0 1-.3 .6 .5 .5 0 0 1 .3 .7 .5 .5 0 0 1-.6 .3h-.7zM129 56.9v.5h.4a.3 .3 0 0 0 .4-.3 .3 .3 0 0 0-.5-.2zM129 57.6v.7l.8-.1a.33 .33 0 0 0 0-.4 .33 .33 0 0 0-.4-.2z"/>
<path d="M133 56.7h.3l.7 1.8h-.3l-.2-.6h-.7l-.2 .6h-.3zM133.2 56.9l-.3 .8h.6z"/>
<path d="M135.8 57.6a.9 .9 0 0 1 1.8 0 .9 .9 0 0 1-1.8 0zM136.2 57a.67 .67 0 0 0-.1 1.1 .67 .67 0 0 0 1.1-.1 .67 .67 0 0 0-.1-.9 .67 .67 0 0 0-.9-.1z"/>
<path d="M145.2 57.6a.88 .88 0 0 1 1.7 0 .88 .88 0 0 1-1.7 0zM145.6 57a.67 .67 0 0 0-.1 1.1 .67 .67 0 0 0 1-.1 .67 .67 0 0 0 0-.9 .67 .67 0 0 0-.9-.1z"/>
<path d="M149.2 56.7h.7a.54 .54 0 0 1 .7 .5 .54 .54 0 0 1-.7 .5h-.4v.8h-.3zM149.5 56.9v.6h.6a.32 .32 0 0 0 .2-.4 .32 .32 0 0 0-.4-.2z"/>
<path d="M150.8 57.6a.9 .9 0 0 1 1.8 0 .9 .9 0 0 1-1.8 0zM151.2 57a.67 .67 0 0 0 0 1.1 .67 .67 0 0 0 1-.1 .67 .67 0 0 0-.1-.9 .67 .67 0 0 0-.9-.1z"/>
</g>
<path d="M141.2 147.1l1.8-.3v.6z" fill="#231f20"/>
<path d="M142.9 147.1l3.7 .1" fill="none" stroke="#231f20" stroke-width=".21"/>
<g fill="#231f20">
<path d="M125 146.3a.53 .53 0 0 1 .7-.1 .53 .53 0 0 1 .2 .7l-.2 .1a.6 .6 0 0 1 0 1 .6 .6 0 0 1-.9-.6h.2a.39 .39 0 0 0 .5 .4 .39 .39 0 0 0 .3-.6l-.5-.1 .1-.2a.31 .31 0 0 0 .3-.1 .31 .31 0 0 0 0-.4 .36 .36 0 0 0-.4-.1 .36 .36 0 0 0-.2 .4h-.2z"/>
<path d="M131.6 146.3a.6 .6 0 0 1 .9 .1 .6 .6 0 0 1-.4 .9l-.5 .5h1v.2h-1.2l.1-.5 .4-.3a.56 .56 0 0 0 .4-.7l-.5-.1-.2 .4h-.2z"/>
<path d="M149.6 146.6h.2v.2l.1-.1a.49 .49 0 0 1 .5-.1 .49 .49 0 0 1 .3 .5v.9h-.2v-1l-.3-.2-.4 .2v1h-.2z"/>
<path d="M138.5 146.5l.7-.4v1.9h-.2v-1.4h-.5z"/>
<path d="M79.6 126.1h.2v1.7h1v.2h-1.2z"/>
<path d="M82.4 126.8a.6 .6 0 0 1 1 .2l-.5-.2-.3 .2 .7 .3 .2 .3a.6 .6 0 0 1-.6 .4 .6 .6 0 0 1-.6-.4l.6 .2 .4-.2-.9-.4z"/>
<path d="M83.8 126.2h.2v.4h.3v.2h-.3v.9l.3 .1v.2a.33 .33 0 0 1-.5-.3v-.9h-.2v-.2h.2z"/>
<path d="M147.3 146.1h.8a.55 .55 0 0 1 .6 .5 .55 .55 0 0 1-.6 .6h-.5v.8h-.3zM147.6 146.3v.7l.7-.1a.35 .35 0 0 0 0-.6z"/>
<path d="M149 146.1h.2v.3h-.2zM149 146.6h.2v1.4h-.2z"/>
<path d="M81.1 126.8a.6 .6 0 0 1 1 .2l.1 1h-.3v-.2a.48 .48 0 0 1-.7 .3 .48 .48 0 0 1-.2-.7 .48 .48 0 0 1 .6-.2l.2-.1v-.2l-.4-.1-.2 .2h-.2zM81.2 127.5l.1 .3h.4l.2-.5z"/>
</g>
<g fill="none" stroke="#231f20" stroke-width=".26">
<path d="M87 52.1h17.7M88.1 49.5h1l-.6 .7a.66 .66 0 0 1 .6 .9 .66 .66 0 0 1-1 .2l-.2-.2M89.8 51.3h.2zM90.8 49.4a.65 .65 0 0 1 .9 .3 1.28 1.28 0 0 1-.4 1.6h-.2a1.26 1.26 0 0 1-.3-1.9zM92.5 49.3a.65 .65 0 0 1 1 .3 1.28 1.28 0 0 1-.5 1.6h-.2a1.26 1.26 0 0 1-.3-1.9zM94.5 50.3h1.7M94.5 51.3h1.7M95.4 49.5v1.6M97.2 49.5a.65 .65 0 0 1 .9 .3 1.28 1.28 0 0 1-.5 1.6h-.2a1.26 1.26 0 0 1-.2-1.9zM98.9 51.2v.2zM99.8 49.5a.65 .65 0 0 1 .9 .3 1.28 1.28 0 0 1-.5 1.6h-.2a1.26 1.26 0 0 1-.2-1.9zM102.5 49.5h-1l-.1 .9a.7 .7 0 0 1 1.1 0 .7 .7 0 0 1-.1 1 .7 .7 0 0 1-1-.3"/>
<path d="M105.7 50.5l-1 1.5"/>
</g>
<path d="M106.7 48.9l-.7 1.7-.5-.3z" fill="#231f20" stroke="#231f20" stroke-width=".26"/>
<g fill="#231f20">
<path d="M208 111.8l.1 .2z"/>
<path d="M207.9 111.9a.16 .16 0 0 1 .3 0 .16 .16 0 0 1-.3 0zM207.9 111.9a.19 .19 0 0 0 .3 0 .19 .19 0 0 0-.3 0z"/>
<path d="M205.6 112.2h.5l.2 .3h-.6zM204.9 111.8v.2l.3 .9 .5 .1-.2 .8h.6l.2-.8 .4 .8 1.5-.1v-.2l-.6-1.8h-.6l.5 1.4h-.4l-.5-1.4z"/>
</g>
<text font-size="4.9" fill="#231f20" x="272.6" y="194.5">A4</text>
<g font-size="4.2" fill="#231f20">
<text x="36.4" y="14">1</text>
<text x="91.9" y="14">2</text>
<text x="147.4" y="14">3</text>
<text x="202.9" y="14">4</text>
<text x="258.2" y="14">5</text>
<text x="282.9" y="38.8">A</text>
<text x="282.9" y="94.1">B</text>
<text x="282.8" y="149.3">C</text>
<text x="282.8" y="189">D</text>
</g>
<g font-size="2.5" fill="#231f20">
<text x="204.6" y="29.8">TECHNICAL CHARACTERISTICS</text>
<text x="204.6" y="35.7">MATERIAL</text>
<text x="204.6" y="38.7">INSULATOR: NYLON 66</text>
<text x="204.6" y="41.7">FLAMABILITY RATING: UL94-V0</text>
<text x="204.6" y="44.7">COLOR: WHITE</text>
<text x="204.6" y="47.7">CONTACT MATERIAL: COPPER ALLOY</text>
<text x="204.6" y="50.7">CONTACT TYPE: STAMPED</text>
<text x="204.6" y="53.7">CONTACT PLATING: TIN</text>
<text x="204.6" y="56.7">QUALITY CLASS: 25 MATING CYCLES</text>
<text x="204.6" y="59.7">PITCH: 4.20MM</text>
<text x="204.6" y="65.7">ENVIRONMENTAL</text>
<text x="204.6" y="68.7">OPERATING TEMPERATURE: -40 UP TO 105°C</text>
<text x="204.6" y="71.7">COMPLIANCE: LEAD FREE AND ROHS</text>
<text x="204.6" y="77.7">ELECTRICAL</text>
<text x="204.6" y="80.7">CURRENT RATING: 6 TO 9A</text>
<text x="204.6" y="86.7">NB CIRCUITS</text>
<text x="204.6" y="89.7">AMPERES</text>
<text x="230" y="86.7">2-3</text>
<text x="230.7" y="89.7">9</text>
<text x="242.7" y="86.7">4-6</text>
<text x="243.4" y="89.7">8</text>
<text x="255.4" y="86.7">7-10</text>
<text x="256.8" y="89.7">7</text>
<text x="268.1" y="86.7">12-24</text>
<text x="270.9" y="89.7">6</text>
<text x="204.6" y="95.7">WORKING VOLTAGE: 600V AC</text>
<text x="204.6" y="98.7">INSULATOR RESISTANCE: &gt;1000 MOHM</text>
<text x="204.6" y="101.7">DIELECTRIC WITHSTANDING VOLTAGE: 1500V AC/MN</text>
<text x="204.6" y="104.7">CONTACT RESISTANCE: 10 mOHM MAX</text>
<text x="204.6" y="110.7">STANDARD</text>
<text x="210.1" y="113.7">CERTIFIED: E323964</text>
<text x="204.6" y="119.7">SOLDERING</text>
<text x="204.6" y="122.7">WAVE PROCESS ONLY</text>
<text x="204.6" y="128.7">PACKAGING</text>
<text x="204.6" y="131.7">TRAY</text>
<text x="204.6" y="137.7">DIMENSION</text>
<text x="204.6" y="140.7">A = 4.20 x (NB. PIN / 2 - 1)</text>
<text x="204.6" y="143.7">B = 4.20 x (NB. PIN / 2) + 1.30</text>
<text x="17.9" y="166.8">RoHS Compliant</text>
<text x="13.4" y="171">G</text>
<text x="97.8" y="170.8">PROJECTION:</text>
<text x="137.8" y="170.8">GENERAL TOLERANCE</text>
<text x="13.5" y="178.7">E</text>
<text x="13.6" y="174.6">F</text>
<text x="149.6" y="175.6">.X =</text>
<text x="154.9" y="174.8">+</text>
<text x="155.1" y="179.4">+</text>
<text x="156.4" y="175.6">/ 0.2</text>
<text x="157" y="176.4">-</text>
<text x="13.4" y="182.7">D</text>
<text x="148.1" y="180.2">.XX =</text>
<text x="156.5" y="180.2">/ 0.15</text>
<text x="157.2" y="181">-</text>
<text x="13.4" y="186.7">C</text>
<text x="13.5" y="190.8">B</text>
<text x="25.5" y="190.8">18-NOV-09</text>
<text x="27" y="186.8">13-FEB-14</text>
<text x="49.9" y="186.8">CORRECTIONS</text>
<text x="52.4" y="190.8">STANDARD</text>
<text x="81.9" y="186.8">QL</text>
<text x="82.4" y="190.8">JP</text>
<text x="97.8" y="187.3">APPROVAL: RJ</text>
<text x="137.8" y="186.8">UNIT: MM</text>
<text x="137.8" y="190.9">SCALE:</text>
<text x="177.8" y="186.8">DESCRIPTION: 4.20MM MALE DUAL ROW VERTICAL HEADER WITH</text>
<text x="177.8" y="189.8">MOUNTING PEGS</text>
<text x="272.4" y="186.8">SIZE</text>
<text x="13.5" y="194.8">A</text>
<text x="26.8" y="194.8">23-AVR-09</text>
<text x="51.9" y="194.8">PACKAGING</text>
<text x="82.9" y="194.8">JC</text>
<text x="137.8" y="194.8">SHEET: 1/2</text>
<text x="177.8" y="194.8">WERI PART NO: 649</text>
<text x="202.7" y="194.8">0xx 221</text>
<text x="212.4" y="194.8">732</text>
<text x="11.9" y="198.8">REV</text>
<text x="29.2" y="198.8">DATE</text>
<text x="56.3" y="198.8">FILE</text>
<text x="82.1" y="198.8">BY</text>
<text x="137.8" y="198.8">DRAW: CEL KING</text>
</g>
</svg>
